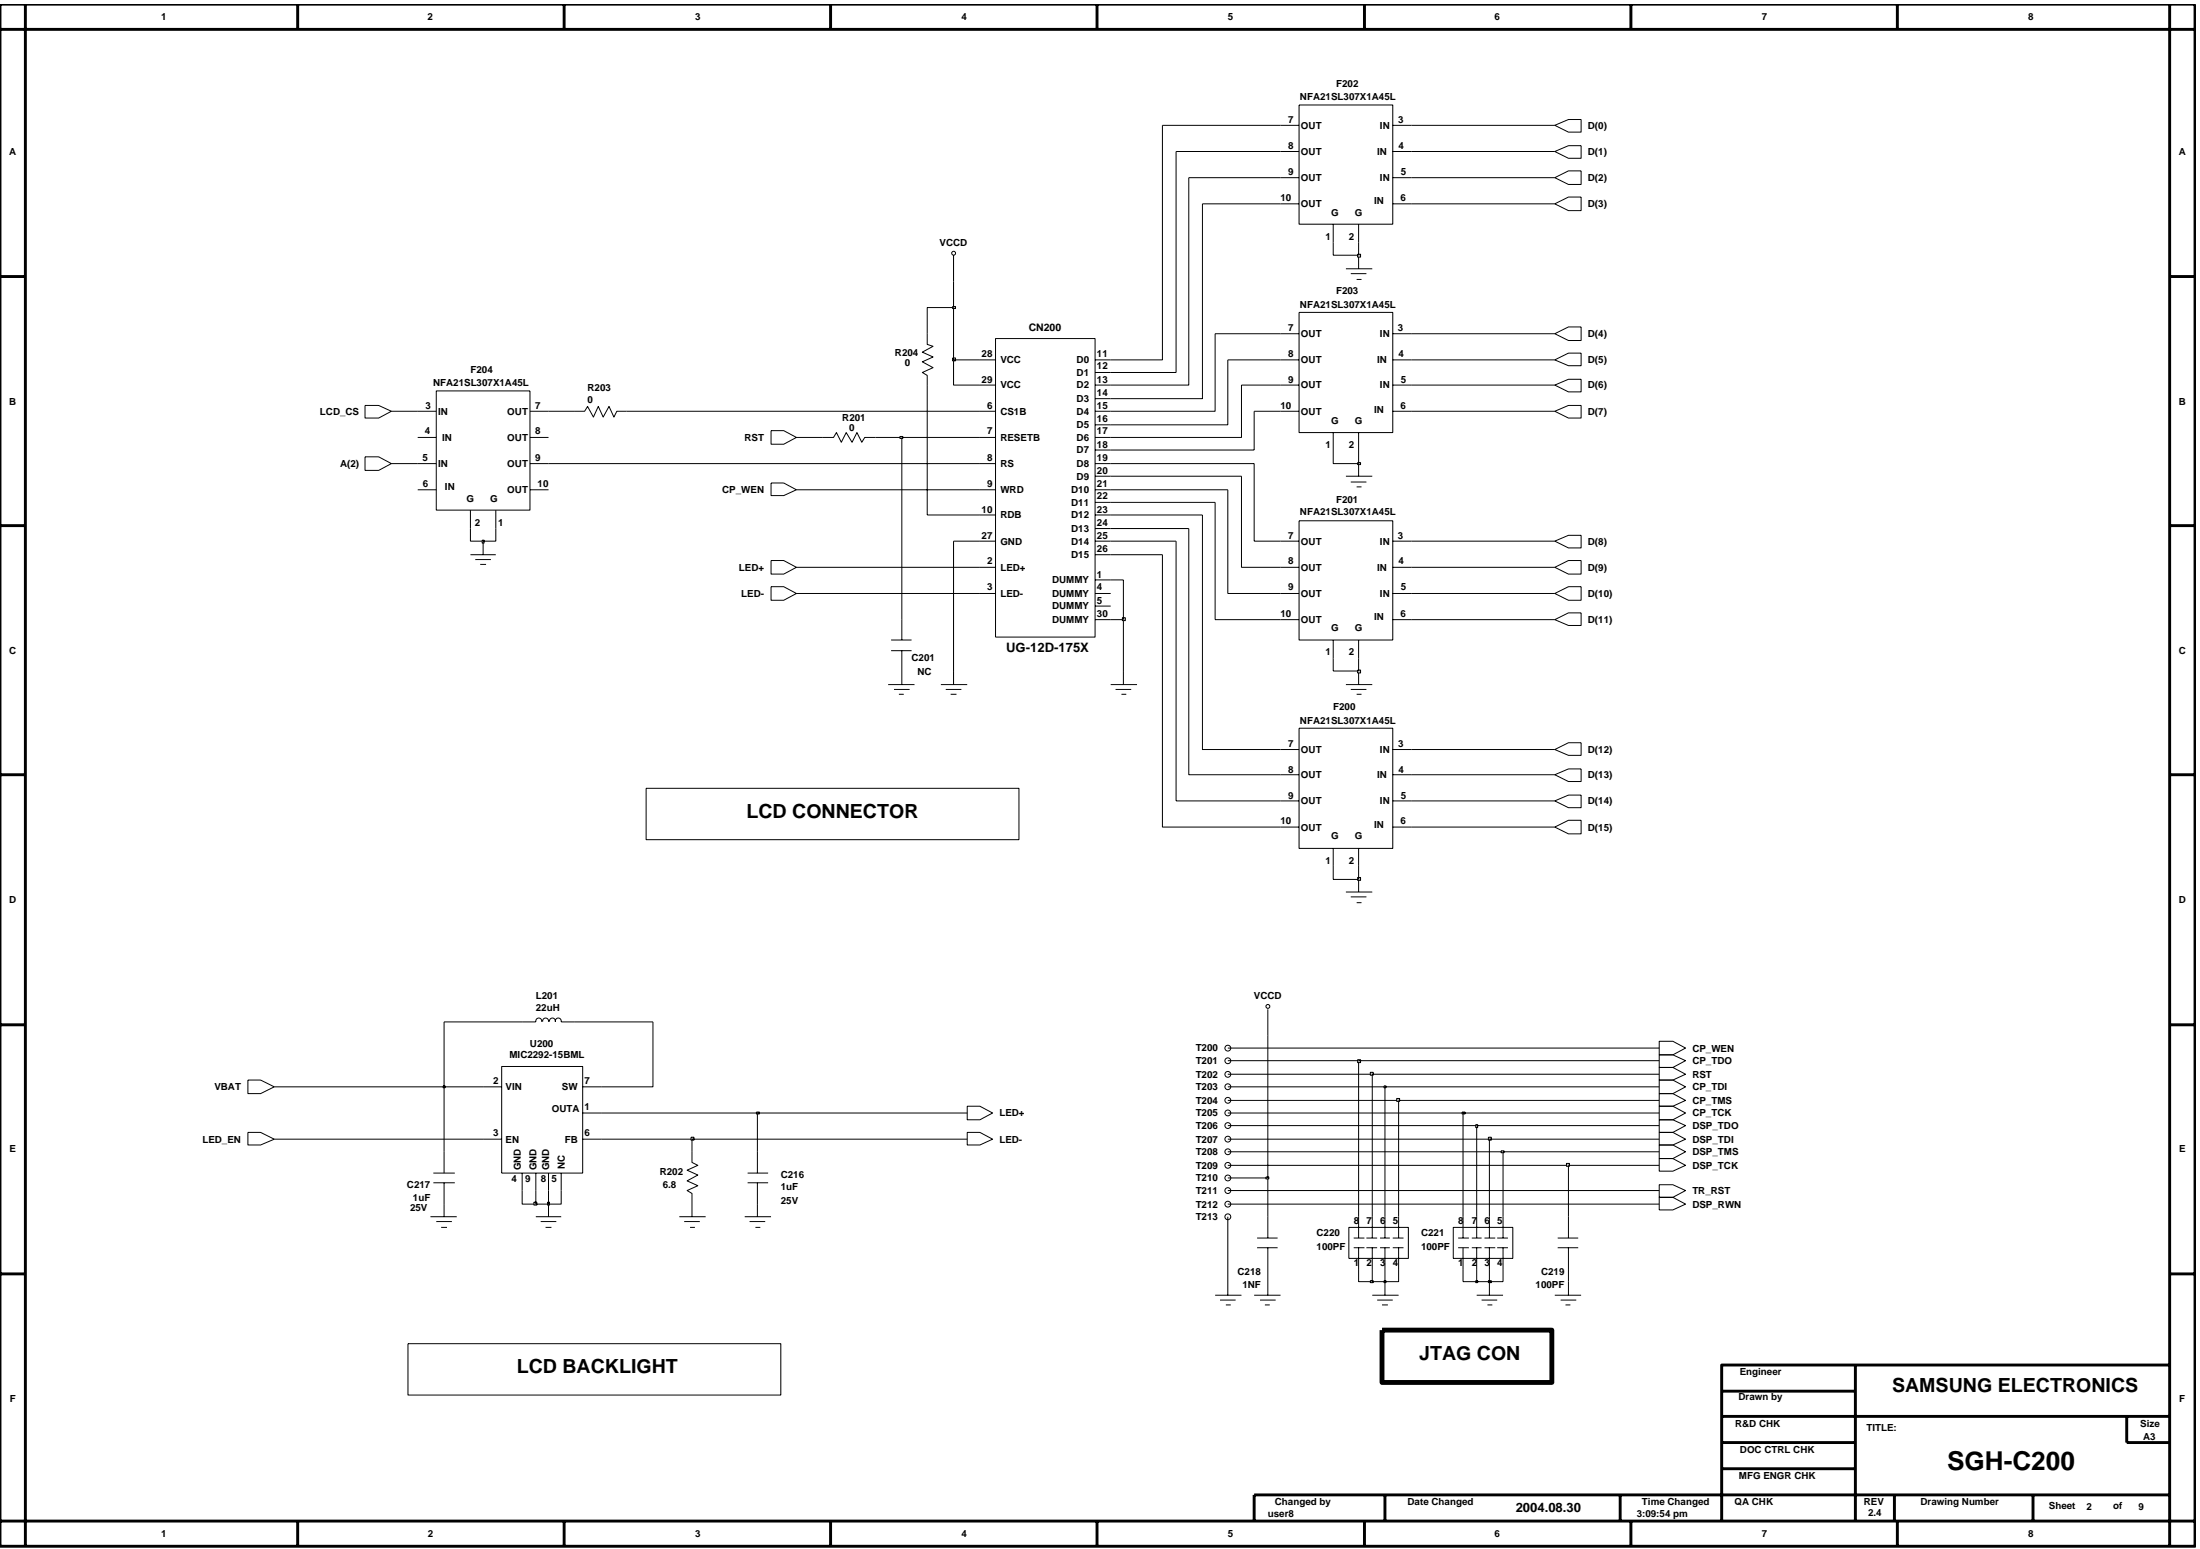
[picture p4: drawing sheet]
<svg xmlns="http://www.w3.org/2000/svg" width="192mm" height="135mm" viewBox="0 0 192 135" stroke-linecap="round" stroke-linejoin="round" font-family="sans-serif">
<g fill="none" stroke="#000" stroke-width=".09">
<path d="M111.7 15.5h1.6M111.7 17.8h1.6M111.7 10.9h1.6M111.7 13.2h1.6M113.3 9.2h8.2v10.4h-8.2zM116.3 19.6v1.6M118.5 19.6v1.6M121.5 15.5h1.6M121.5 17.8h1.6M121.5 10.9h1.6M121.5 13.2h1.6M135.6 17.8l1.2-.6h1.1v1.2h-1.1z"/>
<path d="M135.6 10.9l1.2-.5h1.1v1.1h-1.1zM135.6 15.5l1.2-.6h1.1v1.2h-1.1zM135.6 13.2l1.2-.5h1.1v1.1h-1.1zM31.8 39.8h1.2l1.1 .6-1.1 .6h-1.2zM31.8 35.4h1.2l1.1 .5-1.1 .6h-1.2zM36.4 35.9h1.7M36.4 38.2h1.7M38.1 34.1h8.1v10.4h-8.1zM46.2 35.9h1.6M46.2 38.2h1.6M50.1 35.9h.9l.3-.4 .5 .9 .4-.9 .4 .9 .5-.9 .5 .9 .2-.5h.9M67.3 37.6h1.1l1.1 .6-1.1 .5h-1.1z"/>
<path d="M71.8 38.2h.9l.3-.5 .4 .9 .4-.9 .5 .9 .5-.9 .4 .9 .2-.4h1M80.9 29.1v.9l.5 .2-.9 .5 .9 .4-.9 .5 .9 .5-.9 .4 .4 .2v.9M83.2 22.3v2.2M85.5 33.6h1.3M85.5 35.9h1.3M85.5 31.4h1.3M85.5 38.2h1.3M86.8 29.5h8.7v26.1h-8.7zM95.5 33.6h1.4M95.5 35.9h1.4M95.5 31.4h1.4M95.5 38.2h1.4"/>
<path d="M95.5 32.5h1.4M95.5 34.8h1.4M95.5 37.1h1.4M95.5 39.3h1.4M111.7 33.6h1.6M111.7 35.9h1.6M111.7 29.1h1.6M111.7 31.4h1.6M113.3 27.2h8.2v10.5h-8.2zM116.3 37.7v1.6M117.4 23.4h2.3M117.8 23.9h1.4"/>
<path d="M118.3 24.4h.5M118.5 22.3v1.1M118.5 37.7v1.6M121.5 33.6h1.6M121.5 35.9h1.6M121.5 29.1h1.6M121.5 31.4h1.6M135.6 33.6l1.2-.5h1.1v1.1h-1.1zM135.6 31.4l1.2-.6h1.1v1.1h-1.1zM135.6 29.1l1.2-.6h1.1v1.2h-1.1zM135.6 35.9l1.2-.5h1.1v1.1h-1.1zM36.4 42.7h1.7"/>
<path d="M36.4 40.4h1.7M41 48.4h2.3M41 44.5v1.6M41.5 48.8h1.3M41.9 49.2h.5M42.1 47.2v1.2M43.3 44.5v1.6M46.2 42.7h1.6M46.2 40.4h1.6M67.3 48.9h1.1l1.1 .6-1.1 .6h-1.1zM67.3 42.1h1.1l1.1 .6-1.1 .5h-1.1zM67.3 51.2h1.1l1.1 .6-1.1 .6h-1.1z"/>
<path d="M77.5 59.7h2.3M77.7 56.8h1.8M77.7 55.8h1.8M78.7 54.1v1.7M78.7 56.8v2.9M82.1 59.7h2.3M83.2 58.5v1.2M85.5 51.8h1.3M85.5 49.5h1.3M85.5 44.9h1.3M85.5 47.2h1.3M85.5 42.7h1.3"/>
<path d="M85.5 40.4h1.3M95.5 48.4h1.4M95.5 51.8h1.4M95.5 50.6h1.4M95.5 54.1h1.4M95.5 52.9h1.4M95.5 44.9h1.4M95.5 47.2h1.4M95.5 42.7h1.4M95.5 40.4h1.4M95.5 41.5h1.4M95.5 43.8h1.4"/>
<path d="M95.5 46.1h1.4M96.9 59.7h2.3M98 58.5v1.2M111.7 51.8h1.6M111.7 54.1h1.6M111.7 49.5h1.6M111.7 47.2h1.6M113.3 45.4h8.2v10.4h-8.2zM116.3 55.8v1.6M117.4 41.5h2.3M117.4 59.7h2.3M117.8 42h1.4"/>
<path d="M118.3 42.5h.5M118.5 40.4v1.1M118.5 55.8v1.6M118.5 58.5v1.2M121.5 51.8h1.6M121.5 54.1h1.6M121.5 49.5h1.6M121.5 47.2h1.6M135.6 54.1l1.2-.6h1.1v1.1h-1.1zM135.6 51.8l1.2-.6h1.1v1.2h-1.1zM135.6 49.5l1.2-.6h1.1v1.2h-1.1zM135.6 47.2l1.2-.5h1.1v1.1h-1.1z"/>
<path d="M78 60.1h1.3M78.4 60.6h.4M82.5 60.1h1.4M82.9 60.6h.5M97.3 60.1h1.4M97.8 60.6h.5M111.7 69.9h1.6M111.7 72.1h1.6M111.7 65.4h1.6M111.7 67.6h1.6M113.3 63.5h8.2v10.5h-8.2zM116.3 74v1.5"/>
<path d="M117.4 77.8h2.3M117.8 60.1h1.4M117.8 78.2h1.4M118.3 60.6h.5M118.3 78.7h.5M118.5 74v1.5M118.5 76.7v1.1M121.5 69.9h1.6M121.5 72.1h1.6M121.5 65.4h1.6M121.5 67.6h1.6M135.6 65.4l1.2-.6h1.1v1.1h-1.1z"/>
<path d="M135.6 69.9l1.2-.5h1.1v1.1h-1.1zM135.6 72.1l1.2-.5h1.1v1.1h-1.1zM135.6 67.6l1.2-.5h1.1v1.1h-1.1zM21.6 94.2h1.1l1.2 .6-1.2 .6h-1.1zM21.6 98.8h1.1l1.2 .6-1.2 .5h-1.1zM42.1 99.4h1.7M42.1 94.8h1.7M43.8 93h7v9.3h-7zM47.2 89.1v-.2l-.2-.1-.2 .1v.2h-1.3M47.3 89.1l.1-.2 .2-.1 .2 .1v.2M47.9 89.1l.1-.2 .2-.1 .2 .1v.2M48.5 89.1v-.2l.2-.1 .2 .1v.2"/>
<path d="M49 89.1h1.1M50.8 99.4h1.6M50.8 94.8h1.6M50.8 97.1h1.6M84.4 98.8h1.1l1.1 .6-1.1 .5h-1.1zM84.4 96.5h1.1l1.1 .6-1.1 .6h-1.1zM110.6 88v2.3M144.7 96.5h1.2l1.1 .6-1.1 .6h-1.2zM144.7 90.8h1.2l1.1 .6-1.1 .6h-1.2zM144.7 98.8h1.2l1.1 .6-1.1 .5h-1.2zM144.7 94.2h1.2l1.1 .6-1.1 .6h-1.2zM144.7 97.7h1.2l1.1 .5-1.1 .6h-1.2z"/>
<path d="M144.7 99.9h1.2l1.1 .6-1.1 .6h-1.2zM144.7 95.4h1.2l1.1 .6-1.1 .5h-1.2zM144.7 93.1h1.2l1.1 .6-1.1 .5h-1.2zM144.7 92h1.2l1.1 .5-1.1 .6h-1.2zM37.5 106.1h2.3M37.8 102.3h1.9M37.8 103.2h1.9M38.1 106.6h1.3M38.5 107.1h.5M38.7 100.5v1.8M38.7 103.2v2.9M45.5 102.3v1.5"/>
<path d="M46.7 106.1h2.3M46.7 102.3v1.5M47.2 106.6h1.3M47.6 107.1h.5M47.8 102.3v1.5M47.8 105v1.1M49 102.3v1.5M59.3 106.1h2.3M59.7 106.6h1.3M60.2 107.1h.4M60.4 100.5v.9l.5 .2-1 .5 1 .4-1 .5 1 .4-1 .4 .5 .3v2M65 106.1h2.3"/>
<path d="M65.2 102.3h1.8M65.2 103.2h1.8M65.4 106.6h1.3M65.9 107.1h.4M66.1 100.5v1.8M66.1 103.2v2.9M106 113h2.3M106.4 113.4h1.4M106.9 113.8h.5M107.1 106.1v6.9M109.4 113h2.3M109.7 108.8h1.7"/>
<path d="M109.7 108h1.7M109.9 113.4h1.4M110.3 113.8h.5M110.6 106.1v1.9M110.6 108.8v4.2M117.7 107.1h5.2v2.7h-5.2zM118.1 108.8h.9M118.1 108h.9M118.5 106.1v1.9M118.5 108.8v3h1.2M119.2 108.8h.9M119.2 108h.9"/>
<path d="M119.7 113h2.3M119.7 106.1v1.9M119.7 108.8v1.9M120.1 113.4h1.4M120.4 108.8h.8M120.4 108h.8M120.6 113.8h.5M120.8 106.1v1.9M120.8 108.8v1.9M120.8 111.8v1.2M121.5 108.8h.9M121.5 108h.9"/>
<path d="M122 106.1v1.9M122 108.8v1.9M126.8 107.1h5.2v2.7h-5.2zM127.2 108.8h.9M127.2 108h.9M127.6 106.1v1.9M127.6 108.8v1.9M128.4 108.8h.8M128.4 108h.8M128.8 113h2.3M128.8 106.1v1.9M128.8 108.8v1.9"/>
<path d="M129.2 113.4h1.4M129.5 108.8h.9M129.5 108h.9M129.8 113.8h.4M129.9 106.1v1.9M129.9 108.8v1.9M129.9 111.8v1.2M130.6 108.8h.9M130.6 108h.9M131.1 106.1v1.9M131.1 108.8v1.9M135.6 113h2.3"/>
<path d="M135.9 108.8h1.8M135.9 108h1.8M136.1 113.4h1.4M136.6 113.8h.4M136.8 106.1v1.9M136.8 108.8v1.9M136.8 111.8v1.2M144.7 101.1h1.2l1.1 .5-1.1 .6h-1.2zM144.7 104.4h1.2l1.1 .6-1.1 .5h-1.2zM144.7 103.3h1.2l1.1 .5-1.1 .6h-1.2z"/>
<circle cx="83.2" cy="22.1" r=".17"/>
<circle cx="107.1" cy="96" r=".25"/>
<circle cx="107.1" cy="92.5" r=".25"/>
<circle cx="107.1" cy="97.1" r=".25"/>
<circle cx="107.1" cy="93.7" r=".25"/>
<circle cx="107.1" cy="98.2" r=".25"/>
<circle cx="107.1" cy="94.8" r=".25"/>
<circle cx="107.1" cy="91.4" r=".25"/>
<circle cx="107.1" cy="99.4" r=".25"/>
<circle cx="110.6" cy="87.8" r=".17"/>
<circle cx="107.1" cy="106.1" r=".25"/>
<circle cx="107.1" cy="100.5" r=".25"/>
<circle cx="107.1" cy="101.7" r=".25"/>
<circle cx="107.1" cy="105" r=".25"/>
<circle cx="107.1" cy="102.8" r=".25"/>
<circle cx="107.1" cy="103.9" r=".25"/>
</g>
<path d="M119.5 111.7h.3v.2h-.3z" fill-rule="evenodd" fill="#c2c2c2"/>
<path d="M119.5 111.7h.3v.2h-.3zM119.7 110.7v1.1h1.1" fill="none" stroke="#000" stroke-width=".09"/>
<path d="M120.7 111.7h.2v.2h-.2z" fill-rule="evenodd" fill="#c2c2c2"/>
<path d="M120.7 111.7h.2v.2h-.2zM120.8 110.7v1.1h1.2v-1.1M127.6 110.7v1.1h1.2" fill="none" stroke="#000" stroke-width=".09"/>
<path d="M128.7 111.7h.2v.2h-.2z" fill-rule="evenodd" fill="#c2c2c2"/>
<path d="M128.7 111.7h.2v.2h-.2zM128.8 110.7v1.1h1.1" fill="none" stroke="#000" stroke-width=".09"/>
<path d="M129.8 111.7h.3v.2h-.3z" fill-rule="evenodd" fill="#c2c2c2"/>
<g fill="none" stroke="#000" stroke-width=".09">
<path d="M118.5 92.5v13.6M119.7 93.7v12.4M120.8 94.8v11.3M122 96v10.1M127.6 97.1v9M128.8 98.2v7.9M129.9 99.4v6.7M45.5 103.8v1.2h1.2M110.6 102.7v3.4M129.8 111.7h.3v.2h-.3zM129.9 110.7v1.1h1.2v-1.1M131.1 100.5v5.6"/>
<path d="M136.8 101.6v4.5M136.8 110.7v1.1"/>
</g>
<path d="M46.6 104.9h.2v.2h-.2z" fill-rule="evenodd" fill="#c2c2c2"/>
<path d="M46.6 104.9h.2v.2h-.2zM46.7 103.8v1.2h1.1" fill="none" stroke="#000" stroke-width=".09"/>
<path d="M47.8 104.9h.1v.2h-.1z" fill-rule="evenodd" fill="#c2c2c2"/>
<path d="M47.8 104.9h.1v.2h-.1zM47.8 103.8v1.2h1.2v-1.2M107.1 105h37.6M107.1 103.8h37.6M107.1 102.7h3.5" fill="none" stroke="#000" stroke-width=".09"/>
<path d="M110.4 102.7h.3v.1h-.3z" fill-rule="evenodd" fill="#c2c2c2"/>
<path d="M110.6 90.3v12.4M107.1 101.6h29.7M110.4 102.7h.3v.1h-.3z" fill="none" stroke="#000" stroke-width=".09"/>
<path d="M136.6 101.5h.3v.2h-.3z" fill="#c2c2c2"/>
<path d="M38.7 94.8v5.7M60.4 99.4v1.1M66.1 97.1v3.4M107.1 100.5h24M136.6 101.5h.3v.2h-.3zM136.8 101.6h7.9" fill="none" stroke="#000" stroke-width=".09"/>
<path d="M130.9 100.4h.3v.1h-.3z" fill-rule="evenodd" fill="#c2c2c2"/>
<path d="M23.9 99.4h18.2M52.4 99.4h8M130.9 100.4h.3v.2h-.3zM131.1 100.5h13.6" fill="none" stroke="#000" stroke-width=".09"/>
<path d="M60.3 99.2h.2v.2h-.2z" fill-rule="evenodd" fill="#c2c2c2"/>
<path d="M60.3 99.2h.2v.3h-.2zM60.4 99.4h24M107.1 99.4h22.8" fill="none" stroke="#000" stroke-width=".09"/>
<path d="M129.8 99.2h.3v.2h-.3z" fill-rule="evenodd" fill="#c2c2c2"/>
<path d="M107.1 98.2h21.7M129.8 99.2h.3v.3h-.3zM129.9 99.4h14.8" fill="none" stroke="#000" stroke-width=".09"/>
<path d="M128.7 98.1h.2v.2h-.2z" fill-rule="evenodd" fill="#c2c2c2"/>
<path d="M52.4 97.1h13.7M128.7 98.1h.2v.3h-.2zM128.8 98.2h15.9" fill="none" stroke="#000" stroke-width=".09"/>
<path d="M66 97h.2v.2h-.2z" fill-rule="evenodd" fill="#c2c2c2"/>
<path d="M66 97h.2v.2h-.2zM66.1 97.1h18.3M107.1 97.1h20.5" fill="none" stroke="#000" stroke-width=".09"/>
<path d="M127.5 97h.3v.2h-.3z" fill-rule="evenodd" fill="#c2c2c2"/>
<path d="M107.1 96h14.9M127.5 97h.3v.2h-.3zM127.6 97.1h17.1" fill="none" stroke="#000" stroke-width=".09"/>
<path d="M121.8 95.8h.3v.3h-.3z" fill-rule="evenodd" fill="#c2c2c2"/>
<path d="M23.9 94.8h14.8M121.8 95.8h.3v.3h-.3zM122 96h22.7" fill="none" stroke="#000" stroke-width=".09"/>
<path d="M38.7 94.7h.1v.2h-.1z" fill-rule="evenodd" fill="#c2c2c2"/>
<path d="M38.7 94.7h.1v.2h-.1zM38.7 89.1v5.7h3.4M57 89.1v5.7h-4.6M107.1 94.8h13.7" fill="none" stroke="#000" stroke-width=".09"/>
<path d="M120.7 94.7h.2v.2h-.2z" fill-rule="evenodd" fill="#c2c2c2"/>
<path d="M107.1 93.7h12.6M120.7 94.7h.2v.2h-.2zM120.8 94.8h23.9" fill="none" stroke="#000" stroke-width=".09"/>
<path d="M119.5 93.5h.3v.3h-.3z" fill-rule="evenodd" fill="#c2c2c2"/>
<path d="M107.1 92.5h11.4M119.5 93.5h.3v.3h-.3zM119.7 93.7h25" fill="none" stroke="#000" stroke-width=".09"/>
<path d="M118.4 92.4h.3v.3h-.3z" fill-rule="evenodd" fill="#c2c2c2"/>
<path d="M116.3 75.5v1.2h2.2M38.7 89.1h6.8M50.1 89.1h6.9M107.1 91.4h37.6M118.4 92.4h.3v.3h-.3zM118.5 92.5h26.2" fill="none" stroke="#000" stroke-width=".09"/>
<path d="M118.4 76.5h.3v.3h-.3z" fill-rule="evenodd" fill="#c2c2c2"/>
<g fill="none" stroke="#000" stroke-width=".09">
<path d="M83.2 47.2v11.3M98 54.1v4.4M101.4 48.4v23.7h10.3M102.6 47.2v22.7h9.1M103.7 46.1v21.5h8M104.9 44.9v20.5h6.8M116.3 57.4v1.1h2.2M118.4 76.5h.3v.3h-.3zM118.5 75.5v1.2M123.1 72.1h12.5M123.1 69.9h12.5M123.1 67.6h12.5"/>
<path d="M123.1 65.4h12.5"/>
</g>
<path d="M118.4 58.4h.3v.3h-.3z" fill-rule="evenodd" fill="#c2c2c2"/>
<path d="M78.7 38.2v15.9M96.9 54.1h1.1M118.4 58.4h.3v.3h-.3zM118.5 57.4v1.1" fill="none" stroke="#000" stroke-width=".09"/>
<path d="M97.9 53.9h.3v.2h-.3z" fill-rule="evenodd" fill="#c2c2c2"/>
<path d="M41 46.1v1.1h1.1M69.5 51.8h16M69.5 49.5h16M96.9 50.6h1.1v3.5M96.9 48.4h4.5M97.9 53.9h.3v.2h-.3zM106 43.8v10.3h5.7M107.1 42.7v9.1h4.6M108.3 41.5v8h3.4M123.1 54.1h12.5M123.1 51.8h12.5M123.1 49.5h12.5" fill="none" stroke="#000" stroke-width=".09"/>
<path d="M42.1 47.1h.1v.3h-.1z" fill="#c2c2c2"/>
<g fill="none" stroke="#000" stroke-width=".09">
<path d="M80.9 33.6v11.3h4.6M116.3 39.3v1.1h2.2M34.1 40.4h2.3M42.1 47.1h.1v.3h-.1zM43.3 46.1v1.1h-1.2M47.8 40.4h37.7M69.5 42.7h16M83.2 47.2h2.3M96.9 47.2h5.7M96.9 40.4h12.5v6.8h2.3M96.9 46.1h6.8M96.9 44.9h8"/>
<path d="M96.9 43.8h9.1M96.9 42.7h10.2M96.9 41.5h11.4M123.1 47.2h12.5"/>
</g>
<path d="M118.4 40.3h.3v.2h-.3z" fill-rule="evenodd" fill="#c2c2c2"/>
<path d="M69.5 38.2h2.3M76.4 38.2h2.3M109.4 35.9v3.4h-12.5M118.5 39.3v1.1M118.4 40.4h.3v.1h-.3z" fill="none" stroke="#000" stroke-width=".09"/>
<path d="M78.5 38.1h.3v.1h-.3z" fill-rule="evenodd" fill="#c2c2c2"/>
<g fill="none" stroke="#000" stroke-width=".09">
<path d="M102.6 13.2v19.3h-5.7M103.7 15.5v18.1h-6.8M104.9 17.8v17h-8M34.1 35.9h2.3M47.8 35.9h2.3M54.7 35.9h30.8M78.5 38.1h.3v.1h-.3zM78.7 38.2h6.8M83.2 31.4v2.2h2.3M106 29.1v6.8h-9.1M107.1 31.4v5.7h-10.2M109.4 35.9h2.3"/>
<path d="M111.7 33.6h-3.4v4.6h-11.4M123.1 35.9h12.5M123.1 33.6h12.5"/>
</g>
<path d="M83.1 31.2h.2v.3h-.2z" fill-rule="evenodd" fill="#c2c2c2"/>
<path d="M101.4 10.9v20.5h-4.5M80.9 29.1v-2.3h2.3v4.6h2.3M83.1 31.2h.3v.3h-.3zM106 29.1h5.7M107.1 31.4h4.6M123.1 31.4h12.5M123.1 29.1h12.5" fill="none" stroke="#000" stroke-width=".09"/>
<path d="M83.1 26.7h.2v.2h-.2z" fill-rule="evenodd" fill="#c2c2c2"/>
<path d="M83.1 26.7h.3v.2h-.3zM83.2 24.5v2.3M116.3 21.2v1.1h2.2" fill="none" stroke="#000" stroke-width=".09"/>
<path d="M118.4 22.2h.3v.2h-.3z" fill-rule="evenodd" fill="#c2c2c2"/>
<path d="M101.4 10.9h10.3M102.6 13.2h9.1M103.7 15.5h8M104.9 17.8h6.8M123.1 17.8h12.5M123.1 15.5h12.5M123.1 13.2h12.5M123.1 10.9h12.5M118.4 22.2h.3v.2h-.3zM118.5 21.2v1.1M56.4 68.8h32.5v4.4h-32.5zM35.6 117.2h32.5v4.5h-32.5z" fill="none" stroke="#000" stroke-width=".09"/>
<g fill="none" stroke="#000" stroke-width=".25">
<path d="M0 .4h191.5v134.5h-191.5zM0 2.6h191.5M2.2 .4v134.5M26 .4v2.2M49.2 .4v2.2M72.5 .4v2.2M95.7 .4v2.2M119 .4v2.2M142.3 .4v2.2M165.5 .4v2.2M189.3 .4v134.5M0 24.1h2.2"/>
<path d="M189.3 24.1h2.2M0 45.8h2.2M189.3 45.8h2.2M0 67.6h2.2M189.3 67.6h2.2M0 89.4h2.2M189.3 89.4h2.2M0 111.1h2.2M161.8 119.1v13.6M189.3 119.1h-39.1v13.6M189.3 111.1h2.2M0 132.7h191.5"/>
<path d="M26 132.7v2.2M49.2 132.7v2.2M72.5 132.7v2.2M95.7 132.7v2.2M119 132.7v2.2M120.8 130.4v2.3M141.3 130.4v2.3M142.3 132.7v2.2M150.2 121.3h11.6M150.2 123.5h39.1M150.2 125.8h11.6M150.2 128.1h11.6"/>
<path d="M165.3 130.4v2.3M165.5 132.7v2.2M177.3 130.4v2.3M185.5 123.5v2.3h3.8M189.3 130.4h-79.9v2.3"/>
</g>
<path d="M120.6 116h14.8v4.6h-14.8z" fill="none" stroke="#000" stroke-width=".42"/>
<text font-size="2.3" x="169.8" y="128.2">SGH-C200</text>
<g font-size="1.7">
<text x="65.1" y="71.3">LCD CONNECTOR</text>
<text x="45.1" y="119.8">LCD BACKLIGHT</text>
<text x="123.8" y="118.7">JTAG CON</text>
<text x="165.1" y="121.5">SAMSUNG ELECTRONICS</text>
</g>
<g font-size="1.1">
<text x="87.8" y="56.8">UG-12D-175X</text>
<text x="132.2" y="131.9">2004.08.30</text>
</g>
<g font-size=".9">
<text x="89.7" y="28.8">CN200</text>
<text x="49.3" y="101.9" transform="rotate(-90 49.3 101.9)">NC</text>
<text x="45.4" y="102.1" transform="rotate(-90 45.4 102.1)">GND</text>
<text x="46.8" y="102.1" transform="rotate(-90 46.8 102.1)">GND</text>
<text x="47.9" y="102.1" transform="rotate(-90 47.9 102.1)">GND</text>
</g>
<g font-size=".8">
<text x="14.1" y="1.8">1</text>
<text x="37.3" y="1.8">2</text>
<text x="60.6" y="1.8">3</text>
<text x="83.9" y="1.8">4</text>
<text x="107.1" y="1.8">5</text>
<text x="130.4" y="1.8">6</text>
<text x="153.7" y="1.8">7</text>
<text x="176.9" y="1.8">8</text>
<text x="112.4" y="10.8">7</text>
<text x="113.4" y="8.7">NFA21SL307X1A45L</text>
<text x="113.5" y="11.2">OUT</text>
<text x="116.6" y="7.6">F202</text>
<text x="120.4" y="11.2">IN</text>
<text x="122" y="10.8">3</text>
<text x="138.5" y="11.2">D(0)</text>
<text x=".8" y="13.5">A</text>
<text x="111.7" y="17.5">10</text>
<text x="112.4" y="13">8</text>
<text x="112.4" y="15.2">9</text>
<text x="113.5" y="13.5">OUT</text>
<text x="113.5" y="15.8">OUT</text>
<text x="119.9" y="17.8">IN</text>
<text x="120.1" y="13.5">IN</text>
<text x="120.4" y="15.8">IN</text>
<text x="122" y="13">4</text>
<text x="122.2" y="17.5">6</text>
<text x="122.2" y="15.2">5</text>
<text x="138.5" y="15.8">D(2)</text>
<text x="138.5" y="13.5">D(1)</text>
<text x="190.1" y="13.5">A</text>
<text x="82" y="21.5">VCCD</text>
<text x="113.5" y="18.1">OUT</text>
<text x="115.6" y="20.9">1</text>
<text x="116.1" y="18.8">G</text>
<text x="117.7" y="20.9">2</text>
<text x="118.2" y="18.8">G</text>
<text x="138.5" y="18.1">D(3)</text>
<text x="112.4" y="28.8">7</text>
<text x="113.4" y="26.9">NFA21SL307X1A45L</text>
<text x="113.5" y="29.4">OUT</text>
<text x="116.6" y="25.7">F203</text>
<text x="120.4" y="29.4">IN</text>
<text x="122" y="28.8">3</text>
<text x="138.5" y="29.4">D(4)</text>
<text x=".8" y="35.3">B</text>
<text x="37.1" y="35.7">3</text>
<text x="37.8" y="33.6">NFA21SL307X1A45L</text>
<text x="41" y="32.5">F204</text>
<text x="46.7" y="35.7">7</text>
<text x="51.3" y="34.1">R203</text>
<text x="51.3" y="35.2">0</text>
<text x="78.1" y="31">R204</text>
<text x="78.9" y="31.9">0</text>
<text x="85.6" y="33.4">29</text>
<text x="85.6" y="31.1">28</text>
<text x="86.1" y="35.7">6</text>
<text x="87.3" y="33.9">VCC</text>
<text x="87.3" y="31.7">VCC</text>
<text x="93.9" y="33.9">D2</text>
<text x="93.9" y="35.1">D3</text>
<text x="93.9" y="31.7">D0</text>
<text x="93.9" y="32.8">D1</text>
<text x="95.7" y="33.4">13</text>
<text x="95.7" y="34.5">14</text>
<text x="95.7" y="35.7">15</text>
<text x="95.7" y="31.1">11</text>
<text x="95.7" y="32.2">12</text>
<text x="111.7" y="35.7">10</text>
<text x="112.4" y="31.1">8</text>
<text x="112.4" y="33.4">9</text>
<text x="113.5" y="31.7">OUT</text>
<text x="113.5" y="33.9">OUT</text>
<text x="120.1" y="31.7">IN</text>
<text x="120.4" y="33.9">IN</text>
<text x="122" y="31.1">4</text>
<text x="122.2" y="35.7">6</text>
<text x="122.2" y="33.4">5</text>
<text x="138.5" y="31.7">D(5)</text>
<text x="138.5" y="33.9">D(6)</text>
<text x="190.1" y="35.3">B</text>
<text x="27.9" y="36.2">LCD_CS</text>
<text x="29.7" y="40.7">A(2)</text>
<text x="36.9" y="40.2">5</text>
<text x="37.1" y="37.9">4</text>
<text x="38.2" y="36.2">IN</text>
<text x="38.2" y="40.7">IN</text>
<text x="38.6" y="38.5">IN</text>
<text x="44.3" y="36.2">OUT</text>
<text x="44.3" y="38.5">OUT</text>
<text x="44.3" y="40.7">OUT</text>
<text x="46.7" y="37.9">8</text>
<text x="46.7" y="40.2">9</text>
<text x="65" y="38.5">RST</text>
<text x="73.5" y="36.7">R201</text>
<text x="74.1" y="37.6">0</text>
<text x="86.1" y="37.9">7</text>
<text x="86.1" y="40.2">8</text>
<text x="87.3" y="38.5">RESETB</text>
<text x="87.3" y="40.7">RS</text>
<text x="87.3" y="36.2">CS1B</text>
<text x="93.9" y="38.5">D6</text>
<text x="93.9" y="39.6">D7</text>
<text x="93.9" y="40.7">D8</text>
<text x="93.9" y="41.8">D9</text>
<text x="93.9" y="36.2">D4</text>
<text x="93.9" y="37.4">D5</text>
<text x="95.7" y="36.8">16</text>
<text x="95.7" y="37.9">17</text>
<text x="95.7" y="39.1">18</text>
<text x="95.7" y="40.2">19</text>
<text x="95.7" y="41.4">20</text>
<text x="113.5" y="36.2">OUT</text>
<text x="115.6" y="39.1">1</text>
<text x="116.1" y="37">G</text>
<text x="117.7" y="39.1">2</text>
<text x="118.2" y="37">G</text>
<text x="119.9" y="36">IN</text>
<text x="138.5" y="36.2">D(7)</text>
<text x="36.9" y="42.5">6</text>
<text x="38.8" y="42.8">IN</text>
<text x="40.7" y="43.7">G</text>
<text x="41.4" y="45.8">2</text>
<text x="42.7" y="43.7">G</text>
<text x="43.5" y="45.8">1</text>
<text x="44.3" y="43">OUT</text>
<text x="46.9" y="42.5">10</text>
<text x="63" y="43">CP_WEN</text>
<text x="85.6" y="47">27</text>
<text x="85.6" y="44.7">10</text>
<text x="86.1" y="42.5">9</text>
<text x="87.3" y="43">WRD</text>
<text x="87.3" y="47.5">GND</text>
<text x="87.3" y="45.2">RDB</text>
<text x="93.4" y="45.2">D12</text>
<text x="93.4" y="46.4">D13</text>
<text x="93.4" y="47.5">D14</text>
<text x="93.4" y="43">D10</text>
<text x="93.4" y="44.1">D11</text>
<text x="95.7" y="43.6">22</text>
<text x="95.7" y="44.7">23</text>
<text x="95.7" y="45.8">24</text>
<text x="95.7" y="47">25</text>
<text x="95.7" y="42.5">21</text>
<text x="112.4" y="47">7</text>
<text x="113.4" y="45">NFA21SL307X1A45L</text>
<text x="113.5" y="47.5">OUT</text>
<text x="116.6" y="43.9">F201</text>
<text x="120.4" y="47.5">IN</text>
<text x="122" y="47">3</text>
<text x="138.5" y="47.5">D(8)</text>
<text x="64.5" y="49.8">LED+</text>
<text x="64.7" y="52.1">LED-</text>
<text x="86.1" y="49.2">2</text>
<text x="86.1" y="51.5">3</text>
<text x="87.3" y="49.8">LED+</text>
<text x="87.3" y="52.1">LED-</text>
<text x="91.8" y="50.9">DUMMY</text>
<text x="91.8" y="52.1">DUMMY</text>
<text x="91.8" y="53.2">DUMMY</text>
<text x="93.4" y="48.7">D15</text>
<text x="95.7" y="53.8">30</text>
<text x="95.7" y="50.4">1</text>
<text x="95.7" y="51.5">4</text>
<text x="95.7" y="52.7">5</text>
<text x="95.7" y="48.1">26</text>
<text x="111.7" y="53.8">10</text>
<text x="112.4" y="51.5">9</text>
<text x="112.4" y="49.2">8</text>
<text x="113.5" y="49.8">OUT</text>
<text x="113.5" y="52.1">OUT</text>
<text x="120.1" y="49.8">IN</text>
<text x="120.4" y="52.1">IN</text>
<text x="122" y="49.2">4</text>
<text x="122.2" y="53.8">6</text>
<text x="122.2" y="51.5">5</text>
<text x="138.5" y="49.8">D(9)</text>
<text x="138.5" y="52.1">D(10)</text>
<text x=".8" y="57.1">C</text>
<text x="79.5" y="57.7">C201</text>
<text x="80" y="58.9">NC</text>
<text x="91.8" y="54.3">DUMMY</text>
<text x="113.5" y="54.3">OUT</text>
<text x="115.6" y="57.2">1</text>
<text x="116.1" y="55.1">G</text>
<text x="117.7" y="57.2">2</text>
<text x="118.2" y="55.1">G</text>
<text x="119.9" y="54.1">IN</text>
<text x="138.5" y="54.3">D(11)</text>
<text x="190.1" y="57.1">C</text>
<text x="112.4" y="65.1">7</text>
<text x="113.4" y="63.1">NFA21SL307X1A45L</text>
<text x="113.5" y="65.7">OUT</text>
<text x="116.3" y="62">F200</text>
<text x="120.4" y="65.7">IN</text>
<text x="122" y="65.1">3</text>
<text x="138.5" y="65.7">D(12)</text>
<text x="111.7" y="71.9">10</text>
<text x="112.4" y="67.4">8</text>
<text x="112.4" y="69.7">9</text>
<text x="113.5" y="67.9">OUT</text>
<text x="113.5" y="70.2">OUT</text>
<text x="120.1" y="67.9">IN</text>
<text x="120.4" y="70.2">IN</text>
<text x="122" y="67.4">4</text>
<text x="122.2" y="71.9">6</text>
<text x="122.2" y="69.7">5</text>
<text x="138.5" y="67.9">D(13)</text>
<text x="138.5" y="70.2">D(14)</text>
<text x="113.5" y="72.4">OUT</text>
<text x="115.6" y="75.3">1</text>
<text x="116.1" y="73.2">G</text>
<text x="117.7" y="75.3">2</text>
<text x="118.2" y="73.2">G</text>
<text x="119.9" y="72.2">IN</text>
<text x="138.5" y="72.4">D(15)</text>
<text x=".8" y="78.8">D</text>
<text x="190.1" y="78.8">D</text>
<text x="46.7" y="87.1">L201</text>
<text x="46.7" y="88.2">22uH</text>
<text x="109.4" y="87.2">VCCD</text>
<text x="18.7" y="95.1">VBAT</text>
<text x="43" y="94.5">2</text>
<text x="44.1" y="95.1">VIN</text>
<text x="44.4" y="92.3">MIC2292-15BML</text>
<text x="46.2" y="91.3">U200</text>
<text x="49" y="95.1">SW</text>
<text x="51" y="94.5">7</text>
<text x="104.3" y="91.7">T200</text>
<text x="104.3" y="92.8">T201</text>
<text x="104.3" y="94">T202</text>
<text x="104.3" y="95.1">T203</text>
<text x="147.6" y="94">RST</text>
<text x="147.6" y="91.7">CP_WEN</text>
<text x="147.6" y="95.1">CP_TDI</text>
<text x="147.6" y="92.8">CP_TDO</text>
<text x=".8" y="100.5">E</text>
<text x="17.7" y="99.7">LED_EN</text>
<text x="43" y="99.1">3</text>
<text x="44.1" y="99.7">EN</text>
<text x="48.1" y="97">OUTA</text>
<text x="49.3" y="99.7">FB</text>
<text x="51" y="96.8">1</text>
<text x="51" y="99.1">6</text>
<text x="87.2" y="97.4">LED+</text>
<text x="87.2" y="99.7">LED-</text>
<text x="104.3" y="101.9">T209</text>
<text x="104.3" y="100.8">T208</text>
<text x="104.3" y="96.3">T204</text>
<text x="104.3" y="99.7">T207</text>
<text x="104.3" y="98.5">T206</text>
<text x="104.3" y="97.4">T205</text>
<text x="147.6" y="96.3">CP_TMS</text>
<text x="147.6" y="100.8">DSP_TMS</text>
<text x="147.6" y="99.7">DSP_TDI</text>
<text x="147.6" y="98.5">DSP_TDO</text>
<text x="147.6" y="97.4">CP_TCK</text>
<text x="147.6" y="101.9">DSP_TCK</text>
<text x="190.1" y="100.5">E</text>
<text x="35.5" y="103.6">C217</text>
<text x="35.8" y="105.6">25V</text>
<text x="36" y="104.8">1uF</text>
<text x="44.6" y="103.1">4</text>
<text x="45.8" y="103.1">9</text>
<text x="47.2" y="103.1">8</text>
<text x="48.1" y="103.1">5</text>
<text x="57.6" y="102.5">R202</text>
<text x="57.8" y="103.6">6.8</text>
<text x="68.1" y="105">25V</text>
<text x="68.1" y="102.7">C216</text>
<text x="68.1" y="103.8">1uF</text>
<text x="104.3" y="104.1">T211</text>
<text x="104.3" y="103">T210</text>
<text x="104.3" y="106.4">T213</text>
<text x="104.3" y="105.3">T212</text>
<text x="114.8" y="107.8">C220</text>
<text x="118.1" y="106.8">8</text>
<text x="119.2" y="106.8">7</text>
<text x="120.4" y="106.8">6</text>
<text x="121.5" y="106.8">5</text>
<text x="124" y="107.8">C221</text>
<text x="127.2" y="106.8">8</text>
<text x="128.4" y="106.8">7</text>
<text x="129.5" y="106.8">6</text>
<text x="130.6" y="106.8">5</text>
<text x="147.6" y="104.1">TR_RST</text>
<text x="147.6" y="105.3">DSP_RWN</text>
<text x="108" y="111.2">C218</text>
<text x="108.4" y="112.4">1NF</text>
<text x="114.8" y="109">100PF</text>
<text x="118.1" y="110.4">1</text>
<text x="119.2" y="110.4">2</text>
<text x="120.4" y="110.4">3</text>
<text x="121.5" y="110.4">4</text>
<text x="124" y="109">100PF</text>
<text x="127.2" y="110.4">1</text>
<text x="128.4" y="110.4">2</text>
<text x="129.5" y="110.4">3</text>
<text x="130.6" y="110.4">4</text>
<text x="134" y="112.4">100PF</text>
<text x="134.4" y="111.2">C219</text>
<text x="151.8" y="120">Engineer</text>
<text x=".8" y="122.3">F</text>
<text x="151.4" y="124.4">R&amp;D CHK</text>
<text x="151.7" y="122.2">Drawn by</text>
<text x="162.8" y="124.8">TITLE:</text>
<text x="186.7" y="124.4">Size</text>
<text x="187" y="125.6">A3</text>
<text x="190.1" y="122.3">F</text>
<text x="111.2" y="131.3">Changed by</text>
<text x="122.8" y="131.3">Date Changed</text>
<text x="143.2" y="131.3">Time Changed</text>
<text x="151.3" y="131.3">QA CHK</text>
<text x="151.7" y="129">MFG ENGR CHK</text>
<text x="151.8" y="126.7">DOC CTRL CHK</text>
<text x="162.6" y="131.3">REV</text>
<text x="167.5" y="131.3">Drawing Number</text>
<text x="178.7" y="131.6">Sheet</text>
<text x="182" y="131.7">2</text>
<text x="184.3" y="131.6">of</text>
<text x="186.5" y="131.7">9</text>
<text x="14.1" y="134.1">1</text>
<text x="37.3" y="134.1">2</text>
<text x="60.6" y="134.1">3</text>
<text x="83.9" y="134.1">4</text>
<text x="107.1" y="134.1">5</text>
<text x="110.6" y="132.3">user8</text>
<text x="130.4" y="134.1">6</text>
<text x="142.8" y="132.3">3:09:54 pm</text>
<text x="153.7" y="134.1">7</text>
<text x="163" y="132.2">2.4</text>
<text x="176.9" y="134.1">8</text>
</g>
</svg>
